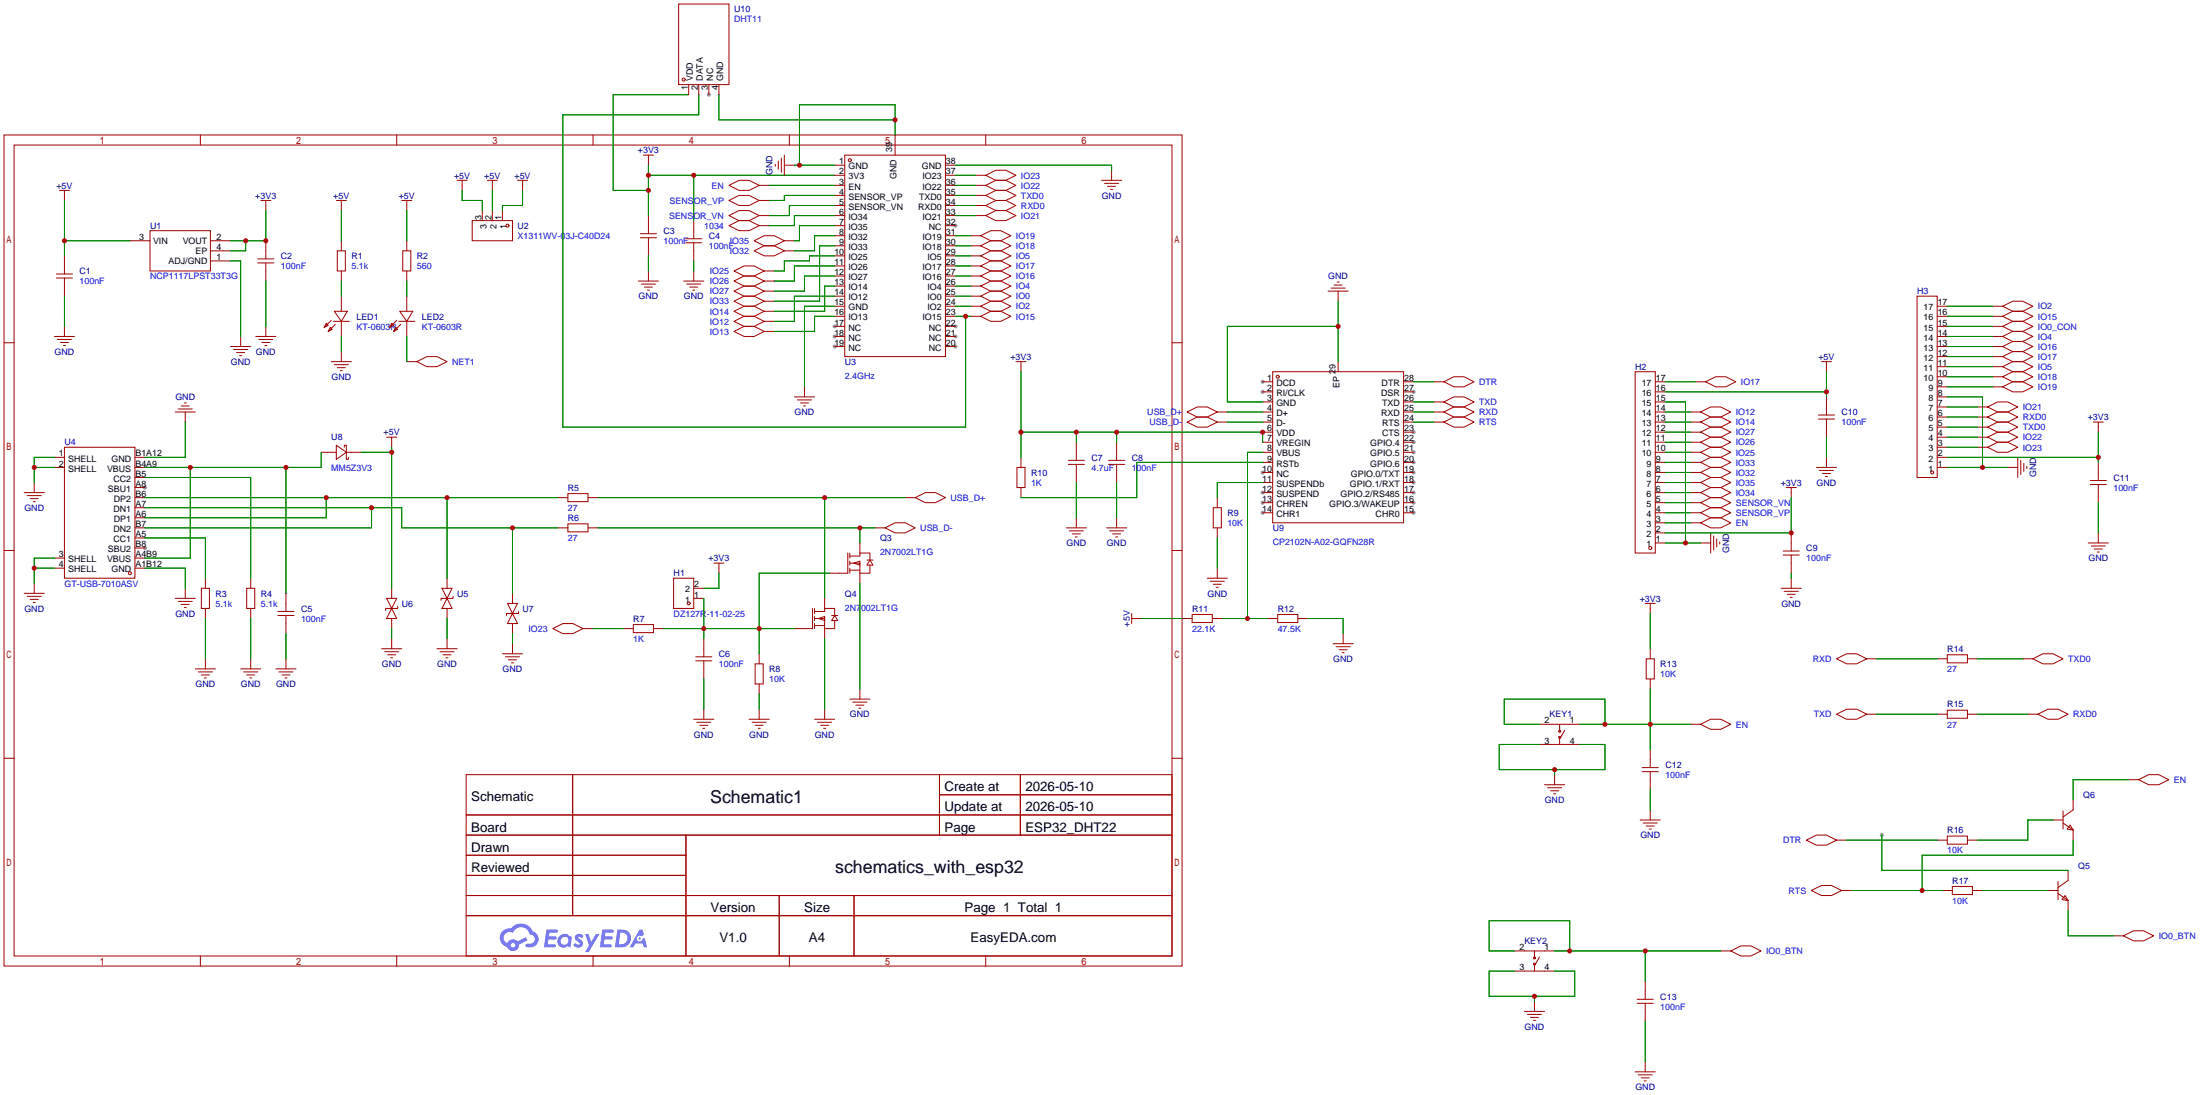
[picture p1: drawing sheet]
<svg xmlns="http://www.w3.org/2000/svg" width="555mm" height="276mm" viewBox="0 0 555 276" stroke-linecap="round" stroke-linejoin="round" font-family="sans-serif">
<g fill="#999">
<circle cx="241" cy="56.9" r=".51"/>
<circle cx="241" cy="82.3" r=".51"/>
<circle cx="241" cy="84.8" r=".51"/>
<circle cx="241" cy="87.4" r=".51"/>
<circle cx="210.6" cy="87.4" r=".51"/>
<circle cx="210.6" cy="84.8" r=".51"/>
<circle cx="210.6" cy="82.3" r=".51"/>
<circle cx="36.6" cy="122.9" r=".51"/>
<circle cx="36.6" cy="138.2" r=".51"/>
<circle cx="318.5" cy="96.3" r=".51"/>
<circle cx="318.5" cy="98.8" r=".51"/>
<circle cx="318.5" cy="119.1" r=".51"/>
<circle cx="318.5" cy="124.2" r=".51"/>
<circle cx="318.5" cy="126.7" r=".51"/>
<circle cx="318.5" cy="129.3" r=".51"/>
<circle cx="356.6" cy="129.3" r=".51"/>
<circle cx="356.6" cy="126.7" r=".51"/>
<circle cx="356.6" cy="124.2" r=".51"/>
<circle cx="356.6" cy="121.7" r=".51"/>
<circle cx="356.6" cy="119.1" r=".51"/>
<circle cx="356.6" cy="116.6" r=".51"/>
<circle cx="356.6" cy="114" r=".51"/>
<circle cx="356.6" cy="111.5" r=".51"/>
<circle cx="356.6" cy="109" r=".51"/>
<circle cx="356.6" cy="98.8" r=".51"/>
<circle cx="178.8" cy="23.9" r=".51"/>
<circle cx="474.7" cy="210.6" r=".51"/>
</g>
<g fill="none" stroke="#a10000" stroke-width=".25">
<path d="M1 34h297.2v209.6h-297.2zM3.6 36.6h292.1v204.4h-292.1zM50.5 34v2.6M100.1 34v2.6M149.6 34v2.6M199.1 34v2.6M248.7 34v2.6M1 86.4h2.6M295.7 86.4h2.5M1 138.8h2.6M295.7 138.8h2.5M1 191.2h2.6"/>
<path d="M117.6 195.3h178.1v45.7h-178.1zM144.5 195.3v35.6M237 195.3v15.3M257.4 195.3v15.3M295.7 191.2h2.5M117.6 205.5h178.1M117.6 210.6h178.1M117.6 215.6h55.4M173 210.6v30.4M237 200.4h58.7M117.6 225.8h178.1M117.6 220.7h55.4"/>
<path d="M117.6 230.9h178.1M196.6 225.8v15.2M215.4 225.8v15.2M50.5 241v2.6M100.1 241v2.6M149.6 241v2.6M199.1 241v2.6M248.7 241v2.6"/>
</g>
<g fill="#5487ff">
<path d="M145.3 235.7a1.3 1.3 0 0 1 1.9 .3l-.4 .6a.47 .47 0 0 0-.4-.4 .47 .47 0 0 0-.5 .3l.1 .1a1.28 1.28 0 0 1 .8 2 1.53 1.53 0 0 1-2.2-.3l.5-.6 .8 .5a.31 .31 0 0 0 .4-.3 .31 .31 0 0 0-.3-.3 1.12 1.12 0 0 1-.7-1.9z"/>
<path d="M147.6 235.5h.9l.6 2 1.2-2h.9l-2.7 4.6h-.9l1-1.7z"/>
<path d="M137.8 234.4h2.3a.46 .46 0 0 1 .5 .1 .46 .46 0 0 1 .1 .5l-.3 .2h-1.8l-.1 .9h1.6l.3 .2a.4 .4 0 0 1-.4 .6h-1.6l-.2 1.2h1.4a.46 .46 0 0 1 .5 .1 .46 .46 0 0 1 .1 .5l-.4 .2h-2.6z"/>
<path d="M151.9 234.4h2.3a.47 .47 0 0 1 .5 .1 .47 .47 0 0 1 .1 .5l-.3 .2h-1.8l-.1 .9h1.6l.3 .2a.4 .4 0 0 1-.3 .6h-1.7l-.2 1.2h1.4a.46 .46 0 0 1 .5 .1 .46 .46 0 0 1 .1 .5l-.4 .2h-2.6z"/>
<path d="M161.3 234.4h.8l.3 1.3-.6 .4a.75 .75 0 0 0-1.1 .3 .75 .75 0 0 0 .5 1 .75 .75 0 0 0 .9-.7l.5-.2 .6 2.3h-.8l-.3-.9h-1.8l-.5 .9h-1z"/>
<path d="M155.7 234.4l-.6 4.5h1.5a2.27 2.27 0 0 0 2.6-2.3 2.27 2.27 0 0 0-2.7-2.2zM156.5 235.2a1.5 1.5 0 0 1 1.8 1.5 1.5 1.5 0 0 1-1.9 1.4h-.3z"/>
<path d="M141.2 236a1.6 1.6 0 0 0-.3 2.3 1.6 1.6 0 0 0 2.3 .2l.7 .4 .3-2.5-.1-.3h-.5a1.58 1.58 0 0 0-2.4-.1zM141.8 236.5a.99 .99 0 0 1 1.6 .6 .99 .99 0 0 1-1.3 1.1 .98 .98 0 0 1-.3-1.7z"/>
<path d="M126.8 234.8a2.37 2.37 0 0 0 1.1 4 1.54 1.54 0 0 0 1.8 1 1.54 1.54 0 0 0 1.2-1.6l2.2-1.1-.5-.8-2 1.1a1.57 1.57 0 0 0-2.7 .4 1.5 1.5 0 0 1-.7-2.1 1.5 1.5 0 0 1 2.2-.5 2.27 2.27 0 0 1 2.3-1.4 2.27 2.27 0 0 1 2 1.8 1.16 1.16 0 0 1 1.2 1.1 1.16 1.16 0 0 1-1.1 1.2h-.7a.47 .47 0 0 0-.5 .4 .47 .47 0 0 0 .4 .6 2.14 2.14 0 0 0 2.7-1.4 2.14 2.14 0 0 0-1.3-2.7 3.2 3.2 0 0 0-5.5-.7l-1.1 .1zM128.8 238.3a.6 .6 0 0 1 1.2 0 .6 .6 0 0 1-1.2 0z"/>
<circle cx="161.4" cy="236.6" r=".28"/>
</g>
<g fill="none" stroke="#a10000" stroke-width=".25">
<path d="M171.2 1h12.7v20.3h-12.7zM162.3 39.1h2.5M163.6 39.1v2.6M173.7 21.3v2.6M176.3 21.3v2.6M178.8 21.3v2.6M181.4 21.3v2.6M197.1 39.9v3.5M197.9 39.1v5.1M213.1 39.1h25.4v50.8h-25.4zM225.8 34v5.1M15 48h2.5"/>
<path d="M16.3 48v2.5M37.8 58.2h15.3v10.1h-15.3zM65.8 50.5h2.5M67.1 50.5v2.6M84.8 50.5h2.6M86.1 50.5v2.6M101.3 50.5h2.6M102.6 50.5v2.6M115.3 45.5h2.6M116.6 45.5v2.5M119.1 55.6h10.2v5.1h-10.2zM121.7 53.1v2.5"/>
<path d="M122.9 45.5h2.6M124.2 45.5v2.5M124.2 53.1v2.5M126.7 53.1v2.5M130.6 45.5h2.5M131.8 45.5v2.5M161.5 58.9h4.1M161.5 59.9h4.1M163.6 54.4v4.5M163.6 59.9v4.6M175 55.6v4.6M183.9 46.7l2.5-1.2h2.6l2.5 1.2-2.5 1.3h-2.6z"/>
<path d="M183.9 50.5l2.5-1.2h2.6l2.5 1.2-2.5 1.3h-2.6zM183.9 54.4l2.5-1.3h2.6l2.5 1.3-2.5 1.2h-2.6zM183.9 56.9l2.5-1.3h2.6l2.5 1.3-2.5 1.3h-2.6zM191.5 50.5h2.6M191.5 46.7h2.6M191.5 54.4h2.6M191.5 56.9h2.6M195.6 41.4v.5M196.3 40.6v2.1M197.9 41.7h2.5M210.6 41.7h2.5M210.6 44.2h2.5"/>
<path d="M210.6 46.7h2.5M210.6 49.3h2.5M210.6 51.8h2.5M210.6 54.4h2.5M210.6 56.9h2.5M210.6 59.4h2.5M238.5 41.7h2.5M238.5 44.2h2.5M238.5 46.7h2.5M238.5 49.3h2.5M238.5 51.8h2.5M238.5 54.4h2.5"/>
<path d="M238.5 56.9h2.5M238.5 59.4h2.5M244.9 59.4h2.5M246.1 44.2h2.6M246.1 46.7h2.6M246.1 49.3h2.6M246.1 51.8h2.6M246.1 54.4h2.6M247.4 59.4l2.5-1.2h2.6l2.5 1.2-2.5 1.3h-2.6zM248.7 54.4l2.5-1.3h2.5l2.6 1.3-2.6 1.2h-2.5zM248.7 44.2l2.5-1.3h2.5l2.6 1.3-2.6 1.3h-2.5zM248.7 46.7l2.5-1.2h2.5l2.6 1.2-2.6 1.3h-2.5z"/>
<path d="M248.7 49.3l2.5-1.3h2.5l2.6 1.3-2.6 1.2h-2.5zM248.7 51.8l2.5-1.3h2.5l2.6 1.3-2.6 1.3h-2.5zM277.9 45.5h5.1M278.6 46.2h3.6M279.4 47h2M280.2 47.8h.5M280.4 42.9v2.6M14.2 69.1h4.1M14.2 70.1h4.1M16.3 64.5v4.6M16.3 70.1v4.6M32.8 60.7h5"/>
<path d="M53.1 65.8h5.1M53.1 60.7h5.1M53.1 63.2h5.1M65 65.3h4.1M65 66.3h4.1M67.1 60.7v4.6M67.1 66.3v4.6M84.3 78.5h3.3l-1.5 2.5zM85.1 63.2h2v5.1h-2zM86.1 60.7v2.5M86.1 68.3v2.6M86.1 74.7v3.8"/>
<path d="M100.8 78.5h3.3l-1.5 2.5zM101.6 63.2h2v5.1h-2zM102.6 60.7v2.5M102.6 68.3v2.6M102.6 74.7v3.8M161 70.9h5.1M161.8 71.6h3.6M162.6 72.4h2M163.3 73.2h.5M163.6 68.3v2.6M172.5 70.9h5M173 60.2h4"/>
<path d="M173 61.2h4M173.2 71.6h3.6M174 72.4h2M174.8 73.2h.5M175 61.2v4.6M175 68.3v2.6M185.2 73.4l2.5-1.3h2.5l2.6 1.3-2.6 1.3h-2.5zM185.2 70.9l2.5-1.3h2.5l2.6 1.3-2.6 1.2h-2.5zM185.2 75.9l2.5-1.2h2.5l2.6 1.2-2.6 1.3h-2.5zM185.2 78.5l2.5-1.3h2.5l2.6 1.3-2.6 1.3h-2.5zM185.2 68.3l2.5-1.2h2.5l2.6 1.2-2.6 1.3h-2.5zM190.2 60.7l2.6-1.3h2.5l2.6 1.3-2.6 1.3h-2.5z"/>
<path d="M190.2 63.2l2.6-1.2h2.5l2.6 1.2-2.6 1.3h-2.5zM192.8 70.9h2.5M192.8 73.4h2.5M192.8 75.9h2.5M192.8 78.5h2.5M192.8 68.3h2.5M197.9 60.7h2.5M197.9 63.2h2.5M210.6 62h2.5M210.6 64.5h2.5M210.6 67.1h2.5M210.6 69.6h2.5"/>
<path d="M210.6 72.1h2.5M210.6 74.7h2.5M210.6 77.2h2.5M210.6 79.8h2.5M238.5 62h2.5M238.5 64.5h2.5M238.5 67.1h2.5M238.5 69.6h2.5M238.5 72.1h2.5M238.5 74.7h2.5M238.5 77.2h2.5M238.5 79.8h2.5"/>
<path d="M244.9 62h2.5M244.9 64.5h2.5M244.9 67.1h2.5M244.9 69.6h2.5M244.9 72.1h2.5M244.9 74.7h2.5M244.9 77.2h2.5M244.9 79.8h2.5M247.4 79.8l2.5-1.3h2.6l2.5 1.3-2.5 1.2h-2.6zM247.4 64.5l2.5-1.3h2.6l2.5 1.3-2.5 1.3h-2.6zM247.4 72.1l2.5-1.2h2.6l2.5 1.2-2.5 1.3h-2.6zM247.4 77.2l2.5-1.3h2.6l2.5 1.3-2.5 1.3h-2.6z"/>
<path d="M247.4 69.6l2.5-1.3h2.6l2.5 1.3-2.5 1.3h-2.6zM247.4 67.1l2.5-1.3h2.6l2.5 1.3-2.5 1.2h-2.6zM247.4 62l2.5-1.3h2.6l2.5 1.3-2.5 1.2h-2.6zM247.4 74.7l2.5-1.3h2.6l2.5 1.3-2.5 1.2h-2.6zM335 73.4h5.1M335.8 72.6h3.5M336.5 71.9h2.1M337.3 71.1h.5M337.6 73.4v2.5M483.6 74.7h5.1v45.7h-5.1zM488.7 77.2h2.5M488.7 79.8h2.5"/>
<path d="M502.7 77.2h2.5M502.7 79.8h2.5M505.2 79.8l2.5-1.3h2.6l2.5 1.3-2.5 1.2h-2.6zM505.2 77.2l2.5-1.3h2.6l2.5 1.3-2.5 1.3h-2.6zM13.7 84.8h5.1M14.5 85.6h3.5M15.2 86.4h2.1M16 87.1h.5M16.3 82.3v2.5M58.2 87.4h5M58.9 88.1h3.6M59.7 88.9h2"/>
<path d="M60.5 89.7h.5M60.7 84.8v2.6M64.5 84.8h5.1M65.3 85.6h3.5M66 86.4h2.1M66.8 87.1h.5M67.1 82.3v2.5M82.3 81.5l.5 .5-1 .5zM83.3 82.5l.5 .6-1 .5zM83.6 91.2h5M83.6 80.8l-1.8 1.7M84.1 81h4"/>
<path d="M84.3 91.9h3.6M84.6 81.8l-1.8 1.8M85.1 92.7h2M85.9 93.5h.5M86.1 81v3.8M86.1 88.6v2.6M98.8 81.5l.5 .5-1 .5zM99.8 82.5l.5 .6-1 .5zM100.1 80.8l-1.8 1.7M100.6 81h4M101.1 81.8l-1.8 1.8M102.6 81v3.8"/>
<path d="M102.6 91.2h2.6M105.2 91.2l2.5-1.3h2.5l2.6 1.3-2.6 1.3h-2.5zM185.2 81l2.5-1.2h2.5l2.6 1.2-2.6 1.3h-2.5zM185.2 83.6l2.5-1.3h2.5l2.6 1.3-2.6 1.2h-2.5zM192.8 81h2.5M192.8 83.6h2.5M202.9 97.5v2.6M210.6 87.4h2.5M210.6 84.8h2.5M210.6 82.3h2.5M238.5 87.4h2.5M238.5 84.8h2.5"/>
<path d="M238.5 82.3h2.5M256.3 91.2h2.5M257.6 91.2v2.5M318.5 96.3h2.6M318.5 98.8h2.6M321.1 93.7h33v38.1h-33zM337.6 91.2v2.5M354.1 96.3h2.5M354.1 98.8h2.5M361.7 96.3h2.5M364.2 96.3l2.6-1.3h2.5l2.6 1.3-2.6 1.2h-2.5zM412.5 93.7h5.1v45.7h-5.1z"/>
<path d="M417.6 96.3h2.5M417.6 98.8h2.5M427.7 96.3h2.6M430.3 96.3l2.5-1.3h2.6l2.5 1.3-2.5 1.2h-2.6zM459.5 91.2h2.5M460.8 91.2v2.5M488.7 87.4h2.5M488.7 84.8h2.5M488.7 82.3h2.5M488.7 97.5h2.5M488.7 95h2.5M488.7 92.5h2.5"/>
<path d="M488.7 89.9h2.5M502.7 87.4h2.5M502.7 84.8h2.5M502.7 82.3h2.5M502.7 97.5h2.5M502.7 95h2.5M502.7 92.5h2.5M502.7 89.9h2.5M505.2 97.5l2.5-1.2h2.6l2.5 1.2-2.5 1.3h-2.6zM505.2 95l2.5-1.3h2.6l2.5 1.3-2.5 1.3h-2.6zM505.2 92.5l2.5-1.3h2.6l2.5 1.3-2.5 1.2h-2.6zM505.2 89.9l2.5-1.3h2.6l2.5 1.3-2.5 1.3h-2.6z"/>
<path d="M505.2 87.4l2.5-1.3h2.6l2.5 1.3-2.5 1.2h-2.6zM505.2 84.8l2.5-1.2h2.6l2.5 1.2-2.5 1.3h-2.6zM505.2 82.3l2.5-1.3h2.6l2.5 1.3-2.5 1.3h-2.6zM13.7 117.9h2.6M13.7 115.3h2.6M16.3 112.8h17.7v33h-17.7zM34 117.9h2.6M34 115.3h2.6M44.2 103.9h5.1M45 103.1h3.5M45.7 102.4h2.1M46.5 101.6h.5"/>
<path d="M46.7 103.9v2.5M81 114h3.8M84.8 112.3l2.6 1.7-2.6 1.8zM86.9 112.8v-.5h.5v3.5h.5v-.5M87.4 114h3.8M97.5 110.2h2.6M98.8 110.2v2.6M200.4 100.1h5.1M201.2 100.8h3.5M201.9 101.6h2.1M202.7 102.4h.5M256.5 117.9h2.1v5h-2.1z"/>
<path d="M257.6 115.3v2.6M269.5 116.1h4.1M269.5 117.1h4.1M271.5 111.5v4.6M271.5 117.1v4.6M279.7 116.1h4M279.7 117.1h4M281.7 111.5v4.6M281.7 117.1v4.6M299.5 106.4l2.5-1.2h2.5l2.6 1.2-2.6 1.3h-2.5zM299.5 103.9l2.5-1.3h2.5l2.6 1.3-2.6 1.3h-2.5zM307.1 103.9h2.5"/>
<path d="M307.1 106.4h2.5M318.5 103.9h2.6M318.5 114h2.6M318.5 101.3h2.6M318.5 106.4h2.6M318.5 109h2.6M318.5 111.5h2.6M318.5 116.6h2.6M318.5 119.1h2.6M354.1 103.9h2.5M354.1 114h2.5M354.1 101.3h2.5"/>
<path d="M354.1 106.4h2.5M354.1 109h2.5M354.1 111.5h2.5M354.1 116.6h2.5M354.1 119.1h2.5M361.7 103.9h2.5M361.7 101.3h2.5M361.7 106.4h2.5M364.2 106.4l2.6-1.2h2.5l2.6 1.2-2.6 1.3h-2.5zM364.2 101.3l2.6-1.2h2.5l2.6 1.2-2.6 1.3h-2.5zM364.2 103.9l2.6-1.3h2.5l2.6 1.3-2.6 1.3h-2.5zM417.6 103.9h2.5"/>
<path d="M417.6 114h2.5M417.6 101.3h2.5M417.6 106.4h2.5M417.6 109h2.5M417.6 111.5h2.5M417.6 116.6h2.5M417.6 119.1h2.5M426.5 103.9h2.5M426.5 114h2.5M426.5 106.4h2.5M426.5 109h2.5M426.5 111.5h2.5"/>
<path d="M426.5 116.6h2.5M426.5 119.1h2.5M429 119.1l2.5-1.2h2.6l2.5 1.2-2.5 1.3h-2.6zM429 116.6l2.5-1.3h2.6l2.5 1.3-2.5 1.3h-2.6zM429 114l2.5-1.2h2.6l2.5 1.2-2.5 1.3h-2.6zM429 111.5l2.5-1.3h2.6l2.5 1.3-2.5 1.3h-2.6zM429 109l2.5-1.3h2.6l2.5 1.3-2.5 1.2h-2.6zM429 106.4l2.5-1.2h2.6l2.5 1.2-2.5 1.3h-2.6zM429 103.9l2.5-1.3h2.6l2.5 1.3-2.5 1.3h-2.6zM458.2 117.9h5.1M458.7 104.6h4.1M458.7 105.7h4.1"/>
<path d="M459 118.6h3.5M459.7 119.4h2.1M460.8 100.1v4.5M460.8 105.7v4.5M460.8 115.3v2.6M488.7 100.1h2.5M488.7 117.9h2.5M488.7 115.3h2.5M488.7 110.2h2.5M488.7 112.8h2.5M488.7 107.7h2.5M488.7 105.2h2.5"/>
<path d="M488.7 102.6h2.5M498.9 110.2h2.5M498.9 112.8h2.5M498.9 107.7h2.5M498.9 105.2h2.5M498.9 102.6h2.5M501.4 112.8l2.5-1.3h2.6l2.5 1.3-2.5 1.2h-2.6zM501.4 110.2l2.5-1.2h2.6l2.5 1.2-2.5 1.3h-2.6zM501.4 107.7l2.5-1.3h2.6l2.5 1.3-2.5 1.3h-2.6zM501.4 105.2l2.5-1.3h2.6l2.5 1.3-2.5 1.2h-2.6zM501.4 102.6l2.5-1.3h2.6l2.5 1.3-2.5 1.3h-2.6zM506.5 117.9h2.5"/>
<path d="M509 115.3v5.1M509.8 116.1v3.5M510.5 116.8v2.1M511.3 117.6v.5M528.1 106.4h2.5M529.3 106.4v2.6M529.3 116.6v4.6M6.1 124.2h5.1M6.9 125h3.5M7.6 125.7h2.1M8.4 126.5h.5M8.6 121.7v2.5"/>
<path d="M34 120.4h2.6M34 122.9h2.6M34 125.5h2.6M34 128h2.6M34 130.6h2.6M34 133.1h2.6M34 135.6h2.6M34 138.2h2.6M140.7 125.5h2.6M140.7 133.1h2.6M143.3 124.5h5v2h-5zM143.3 132.1h5v2h-5z"/>
<path d="M148.3 125.5h2.6M148.3 133.1h2.6M213.9 139.4v5.1h-4.6M214.4 139.4v1.3M216.9 136.9v2.5M220.7 133.1h2.6M223.3 133.1l2.5-1.3h2.5l2.6 1.3-2.6 1.3h-2.5zM228.3 125.5h2.6M230.9 125.5l2.5-1.3h2.6l2.5 1.3-2.5 1.2h-2.6zM257.6 122.9v2.6M269 133.1h5.1M269.7 133.9h3.6"/>
<path d="M270.5 134.6h2M271.3 135.4h.5M271.5 130.6v2.5M279.1 133.1h5.1M279.9 133.9h3.6M280.7 134.6h2M281.4 135.4h.5M281.7 130.6v2.5M306.1 128h2v5.1h-2zM307.1 125.5v2.5M307.1 133.1v2.5M318.5 124.2h2.6"/>
<path d="M318.5 121.7h2.6M318.5 126.7h2.6M318.5 129.3h2.6M354.1 124.2h2.5M354.1 121.7h2.5M354.1 126.7h2.5M354.1 129.3h2.5M417.6 124.2h2.5M417.6 121.7h2.5M417.6 126.7h2.5M417.6 129.3h2.5M417.6 136.9h2.5"/>
<path d="M417.6 134.4h2.5M417.6 131.8h2.5M426.5 124.2h2.5M426.5 121.7h2.5M426.5 126.7h2.5M426.5 129.3h2.5M426.5 131.8h2.5M429 131.8l2.5-1.2h2.6l2.5 1.2-2.5 1.3h-2.6zM429 129.3l2.5-1.3h2.6l2.5 1.3-2.5 1.3h-2.6zM429 126.7l2.5-1.2h2.6l2.5 1.2-2.5 1.3h-2.6zM429 124.2l2.5-1.3h2.6l2.5 1.3-2.5 1.3h-2.6zM429 121.7l2.5-1.3h2.6l2.5 1.3-2.5 1.2h-2.6z"/>
<path d="M429 136.9h2.5M431.5 134.4v5M432.3 135.1v3.6M433.1 135.9v2M433.8 136.7v.5M449.8 138.9h4.1M449.8 140h4.1M450.6 122.9h2.5M451.9 122.9v2.6M451.9 134.4v4.5M451.9 140v4.5M460.5 120.1h.5"/>
<path d="M526.8 136.9h5.1M527.3 121.2h4.1M527.3 122.2h4.1M527.6 137.7h3.5M528.3 138.4h2.1M529.1 139.2h.5M529.3 122.2v4.5M529.3 134.4v2.5M6.1 149.6h5.1M6.9 150.4h3.5M7.6 151.1h2.1M8.4 151.9h.5"/>
<path d="M8.6 147.1v2.5M13.7 143.3h2.6M13.7 140.7h2.6M34 143.3h2.6M34 140.7h2.6M44.2 150.9h5.1M45 151.6h3.5M45.7 152.4h2.1M46.5 153.2h.5M46.7 148.3v2.6M50.8 148.3h2v5.1h-2zM51.8 145.8v2.5"/>
<path d="M51.8 153.4v2.6M62.2 148.3h2.1v5.1h-2.1zM63.2 145.8v2.5M63.2 153.4v2.6M70.1 154.2h4.1M70.1 155.2h4.1M72.1 149.6v4.6M72.1 155.2v4.6M97.5 150.9h2.6l-1.3 2.5zM98.8 153.4l1.3 2.6h-2.6zM98.8 148.3v2.6M98.8 156v2.5"/>
<path d="M100.3 152.9v.5h-3v.5M111.5 148.3h2.5l-1.2 2.6zM112.8 150.9l1.2 2.5h-2.5zM112.8 145.8v2.5M112.8 153.4v2.6M114.3 150.4v.5h-3v.5M128 152.1h2.6l-1.3 2.6zM129.3 154.7l1.3 2.5h-2.6zM129.3 149.6v2.5M129.3 157.2v2.6M130.8 154.2v.5h-3v.5M139.4 158.5l2.6-1.3h2.5l2.6 1.3-2.6 1.3h-2.5z"/>
<path d="M147.1 158.5h2.5M157.2 158.5h2.6M159.8 157.5h5v2h-5zM164.8 158.5h2.6M169.9 145.8h5.1v7.6h-5.1zM175 150.9h2.5M175 148.3h2.5M180.1 142h2.5M181.4 142v2.5M205 153.4v5.1h-4.6M205.5 154.2h2.5v-.8h2.6v1.8M205.5 156h2.5v2.5"/>
<path d="M205.5 157.7h2.5M205.5 153.4v1.3M205.5 155.4v1.1M205.5 157.2v1.3M206.5 156l1.5-.6v1.1zM208 150.9v2.5M208 158.5v2.5M209.8 155.2h1.5M210.6 155.2l.7 1.3h-1.5zM210.6 156.5v2h-2.6M214.4 140.2h2.5v-.8h2.6v1.8M214.4 142h2.5v2.5"/>
<path d="M214.4 143.8h2.5M214.4 141.5v1M214.4 143.3v1.2M215.4 142l1.5-.5v1zM216.9 144.5v2.6M218.7 141.2h1.5M219.5 141.2l.7 1.3h-1.5zM219.5 142.5v2h-2.6M285.5 156h2.5M285.5 154.7v2.5M298.2 156h2.5M300.7 154.9h5.1v2.1h-5.1z"/>
<path d="M304.5 145.8h5.1M305.3 146.6h3.6M305.8 156h2.6M306.1 147.3h2M306.8 148.1h.5M307.1 143.3v2.5M319.8 156h2.5M322.3 154.9h5.1v2.1h-5.1zM327.4 156h2.5M338.8 159.8v2.5M415 152.1h2.6M416.3 152.1v2.6"/>
<path d="M449.3 148.3h5.1M450.1 149.1h3.5M450.8 149.9h2.1M451.6 150.6h.5M451.9 145.8v2.5M49.3 168.7h5.1M50 169.4h3.6M50.8 170.2h2M51.6 170.9h.5M51.8 166.1v2.6M60.7 168.7h5.1M61.5 169.4h3.5"/>
<path d="M62.2 170.2h2.1M63 170.9h.5M63.2 166.1v2.6M69.6 168.7h5.1M70.4 169.4h3.5M71.1 170.2h2.1M71.9 170.9h.5M72.1 166.1v2.6M96.3 163.6h5M97 164.3h3.6M97.8 165.1h2M98.6 165.9h.5"/>
<path d="M98.8 161v2.6M110.2 163.6h5.1M111 164.3h3.6M111.8 165.1h2M112.5 165.9h.5M112.8 161v2.6M126.7 164.8h5.1M127.5 165.6h3.6M128.3 166.4h2M129 167.1h.5M129.3 162.3v2.5M175.5 165.6h4.1"/>
<path d="M175.5 166.6h4.1M177.5 161v4.6M177.5 166.6v4.6M177.5 178.8v2.6M190.5 167.4h2v5.1h-2zM191.5 164.8v2.6M191.5 172.5v2.5M191.5 178.8v2.6M208 178.8v2.6M214.4 176.3h5.1M215.1 177h3.6M215.9 177.8h2"/>
<path d="M216.7 178.6h.5M216.9 173.7v2.6M336.3 162.3h5.1M337.1 163.1h3.5M337.8 163.8h2.1M338.6 164.6h.5M415.3 166.1h2v5.1h-2zM416.3 163.6v2.5M416.3 171.2v2.5M463.3 166.1l2.5-1.3h2.6l2.5 1.3-2.5 1.3h-2.6zM470.9 166.1h2.6M488.7 166.1h2.5"/>
<path d="M491.2 165.1h5.1v2h-5.1zM491.2 179.1h5.1v2h-5.1zM496.3 166.1h2.6M510.3 166.1h2.5M512.8 166.1l2.6-1.3h2.5l2.5 1.3-2.5 1.3h-2.5zM175 181.4h5.1M175.8 182.1h3.5M176.5 182.9h2.1M177.3 183.6h.5M189 181.4h5.1M189.7 182.1h3.6M190.5 182.9h2"/>
<path d="M191.3 183.6h.5M205.5 181.4h5.1M206.2 182.1h3.6M207 182.9h2M207.8 183.6h.5M388.4 187.7h10.1M388.4 182.6h10.1M389.6 197.9h5.1M390.4 198.6h3.6M391.2 199.4h2M392.2 195.3v2.6M393.4 182.6v1.8"/>
<path d="M393.4 185.9v1.8M394.7 184.1l-1 1.8M414.3 193.5h4M414.3 194.6h4M416.3 189v4.5M416.3 194.6v4.5M426.5 182.6h2.5M429 182.6l2.5-1.2h2.6l2.5 1.2-2.5 1.3h-2.6zM463.3 180.1l2.5-1.3h2.6l2.5 1.3-2.5 1.3h-2.6zM470.9 180.1h2.6M488.7 180.1h2.5M496.3 180.1h2.6"/>
<path d="M511.6 180.1h2.5M514.1 180.1l2.5-1.3h2.6l2.5 1.3-2.5 1.3h-2.6zM537 196.6h2.5M539.5 196.6l2.5-1.3h2.6l2.5 1.3-2.5 1.3h-2.6zM391.9 200.2h.5M413.8 206.8h5M414.5 207.5h3.6M415.3 208.3h2M416.1 209h.5M416.3 204.2v2.6M455.7 211.8l2.5-1.2h2.6l2.5 1.2-2.5 1.3h-2.6zM463.3 211.8h2.5"/>
<path d="M488.7 211.8h2.5M491.2 210.8h5.1v2.1h-5.1zM496.3 211.8h2.6M517.9 206.8h2.5M520.4 207.5l2.6 1.8M520.4 204.5v4.5M521.7 219.5v2.5l-2.5 1.8M522.2 208l.8 1.3-1.5-.3zM523 201.7v2.5l-2.6 1.8M523 209.3v2.5M382 239.8h10.2M387.1 239.8v1.8"/>
<path d="M434.1 239.8h2.5M436.6 239.8l2.6-1.3h2.5l2.5 1.3-2.5 1.2h-2.5zM456.9 224.5l2.6-1.2h2.5l2.6 1.2-2.6 1.3h-2.5zM464.6 224.5h2.5M490 224.5h2.5M492.5 223.5h5.1v2.1h-5.1zM497.6 224.5h2.5M516.6 224.5h2.6M519.2 225.3l2.5 1.8M519.2 222.3v4.5M521 225.8l.7 1.3-1.5-.3zM521.7 227.1v2.5"/>
<path d="M533.1 236h2.6M535.7 236l2.5-1.3h2.6l2.5 1.3-2.5 1.2h-2.6zM382 244.9h10.2M384.6 255h5M385.3 255.8h3.6M386.1 256.5h2M386.8 257.3h.5M387.1 243.1v1.8M387.1 252.5v2.5M388.4 241.3l-1.1 1.8M413 252h4.1M413 253h4.1"/>
<path d="M415 247.4v4.6M415 253v4.6M412.5 270.3h5.1M413.3 271h3.5M414 271.8h2.1M414.8 272.5h.5M415 267.7v2.6"/>
<circle cx="172.5" cy="20.1" r=".38"/>
<circle cx="128" cy="56.9" r=".38"/>
<circle cx="214.4" cy="40.4" r=".38"/>
<circle cx="322.3" cy="95" r=".38"/>
<circle cx="487.4" cy="119.1" r=".38"/>
<circle cx="416.3" cy="138.2" r=".38"/>
<circle cx="32.8" cy="144.5" r=".38"/>
<circle cx="173.7" cy="152.1" r=".38"/>
<circle cx="393.4" cy="184.4" r=".25"/>
<circle cx="393.4" cy="185.9" r=".25"/>
<circle cx="387.1" cy="241.6" r=".25"/>
<circle cx="387.1" cy="243.1" r=".25"/>
</g>
<g fill="none" stroke="#008700" stroke-width=".25">
<path d="M173.7 23.9h-19v24.1h8.9M176.3 23.9v5.1h-34.3v78.7h101.6v-27.9M181.4 23.9v6.3h44.4M225.8 34v-7.6h-24.1v15.3M16.3 50.5v14M67.1 53.1v7.6h-8.9M86.1 53.1v7.6M102.6 53.1v7.6M116.6 48v2.5h5.1v2.6M124.2 48v5.1M131.8 48v3.8h-5.1v1.3M163.6 41.7v12.7"/>
<path d="M163.6 44.2h47M175 44.2v11.4M194.1 46.7h16.5M200.4 41.7h10.2M210.6 56.9h-8.9v3.8h-1.3M210.6 59.4h-5.1v3.8h-5.1M210.6 49.3h-12.7v1.2h-3.8M210.6 51.8h-11.5v2.6h-5M210.6 54.4h-10.2v2.5h-6.3M241 51.8h5.1M241 44.2h5.1M241 46.7h5.1"/>
<path d="M241 49.3h5.1M241 54.4h5.1M241 59.4h3.9M241 41.7h39.4v1.2M16.3 74.7v7.6M16.3 60.7h16.5M58.2 65.8h2.5v19M62 60.7v2.5h-3.8M67.1 70.9v11.4M86.1 70.9v3.8M102.6 70.9v3.8M163.6 64.5v3.8"/>
<path d="M175 65.8v2.5M210.6 64.5h-6.4v1.3h-6.3v2.5h-2.6M210.6 67.1h-10.2v3.8h-5.1M210.6 74.7h-10.2v6.3h-5.1M210.6 69.6h-7.7v3.8h-7.6M210.6 77.2h-7.7v20.3M210.6 72.1h-2.6v6.4h-12.7M210.6 62h-3.8v13.9h-11.5M210.6 79.8h-5.1v3.8h-10.2M241 69.6h3.9M241 67.1h3.9M241 64.5h3.9"/>
<path d="M241 74.7h3.9M241 77.2h3.9M241 72.1h3.9M241 62h3.9M241 79.8h3.9M337.6 75.9v15.3M491.2 77.2h11.5M491.2 79.8h11.5M86.1 84.8v3.8M102.6 84.8v6.4M257.6 93.7v21.6M337.6 82.3h-28v19h8.9"/>
<path d="M356.6 96.3h5.1M420.1 96.3h7.6M420.1 98.8h40.7M460.8 93.7v6.4M491.2 82.3h11.5M491.2 97.5h11.5M491.2 95h11.5M491.2 92.5h11.5M491.2 89.9h11.5M491.2 87.4h11.5M491.2 84.8h11.5M8.6 117.9h5.1"/>
<path d="M13.7 115.3h-5.1v6.4M46.7 106.4v8.9h-10.1M48 117.9v22.8h-11.4M72.1 117.9v31.7M81 114v3.9h-44.4M91.2 114h7.6M98.8 112.8v35.5M257.6 109h60.9v2.5M271.5 109v2.5M281.7 109v2.5M309.6 106.4h8.9M309.6 103.9h8.9"/>
<path d="M318.5 114h-3.8v42M318.5 116.6h-31.7v8.9h-29.2M356.6 106.4h5.1M356.6 103.9h5.1M356.6 101.3h5.1M420.1 114h6.4M420.1 106.4h6.4M420.1 103.9h6.4M420.1 101.3h5.1v35.6M420.1 116.6h6.4M420.1 109h6.4M420.1 119.1h6.4"/>
<path d="M420.1 111.5h6.4M460.8 110.2v5.1M491.2 107.7h7.7M491.2 115.3h38.1M491.2 117.9h15.3M491.2 100.1h8.9v17.8M491.2 112.8h7.7M491.2 110.2h7.7M491.2 105.2h7.7M491.2 102.6h7.7M529.3 109v7.6M36.6 135.6h15.2v10.2"/>
<path d="M36.6 120.4h26.6v25.4M36.6 125.5h104.1M36.6 128h64.7v5.1h39.4M82.3 125.5v5.1h-45.7M93.7 128v5.1h-57.1M112.8 125.5v20.3M129.3 133.1v16.5M150.9 125.5h77.4M150.9 133.1h69.8M208 125.5v25.4M216.9 133.1v3.8M271.5 121.7v8.9"/>
<path d="M281.7 121.7v8.9M307.1 135.6v7.7M318.5 121.7h-11.4v3.8M420.1 121.7h6.4M420.1 136.9h8.9M420.1 131.8h6.4M420.1 129.3h6.4M420.1 126.7h6.4M420.1 124.2h6.4M451.9 125.5v8.9h-31.8M529.3 126.7v7.7M8.6 143.3h5.1"/>
<path d="M13.7 140.7h-5.1v6.4M36.6 143.3h10.1v5M51.8 156v10.1M63.2 156v10.1M72.1 159.8v6.3M98.8 158.5v2.5M112.8 156v5M129.3 159.8v2.5M149.6 158.5h7.6M167.4 158.5h33M177.5 150.9v10.1M181.4 144.5v3.8h-3.9"/>
<path d="M209.3 144.5h-17.8v20.3M216.9 147.1v26.6M288 156h10.2M308.4 156h11.4M329.9 156h8.9v3.8M416.3 154.7v8.9M451.9 144.5v1.3M177.5 171.2v7.6M191.5 175v3.8M208 161v17.8M416.3 173.7v15.3M473.5 166.1h15.2"/>
<path d="M498.9 166.1h11.4M388.4 187.7h-10.2v6.4h26.7v-6.4h-6.4M388.4 182.6h-8.9v-6.3h25.4v6.3M392.2 194.1v1.2M398.5 182.6h28M416.3 199.1v5.1M473.5 180.1h15.2M498.9 180.1h12.7M537 196.6h-14v5.1M465.8 211.8h22.9M474.7 210.6v8.9h47M517.9 206.8h-6.3v5h-12.7"/>
<path d="M523 211.8v3.8h-38.1v8.9M382 239.8h-6.3v-7.6h20.3v7.6M392.2 239.8h41.9M415 239.8v7.6M467.1 224.5h22.9M500.1 224.5h16.5M521.7 229.6v6.4h11.4M382 244.9h-6.3v6.3h21.6v-6.3h-5.1M387.1 251.2v1.3M415 257.6v10.1"/>
</g>
<g fill="#c00">
<circle cx="16.3" cy="60.7" r=".63"/>
<circle cx="62" cy="60.7" r=".63"/>
<circle cx="67.1" cy="60.7" r=".63"/>
<circle cx="163.6" cy="48" r=".63"/>
<circle cx="163.6" cy="44.2" r=".63"/>
<circle cx="175" cy="44.2" r=".63"/>
<circle cx="243.6" cy="79.8" r=".63"/>
<circle cx="201.7" cy="41.7" r=".63"/>
<circle cx="225.8" cy="30.2" r=".63"/>
<circle cx="8.6" cy="117.9" r=".63"/>
<circle cx="8.6" cy="143.3" r=".63"/>
<circle cx="98.8" cy="114" r=".63"/>
<circle cx="72.1" cy="117.9" r=".63"/>
<circle cx="48" cy="117.9" r=".63"/>
<circle cx="82.3" cy="125.5" r=".63"/>
<circle cx="112.8" cy="125.5" r=".63"/>
<circle cx="93.7" cy="128" r=".63"/>
<circle cx="129.3" cy="133.1" r=".63"/>
<circle cx="208" cy="125.5" r=".63"/>
<circle cx="216.9" cy="133.1" r=".63"/>
<circle cx="177.5" cy="158.5" r=".63"/>
<circle cx="191.5" cy="158.5" r=".63"/>
<circle cx="257.6" cy="109" r=".63"/>
<circle cx="271.5" cy="109" r=".63"/>
<circle cx="281.7" cy="109" r=".63"/>
<circle cx="318.5" cy="109" r=".63"/>
<circle cx="337.6" cy="82.3" r=".63"/>
<circle cx="314.7" cy="156" r=".63"/>
<circle cx="425.2" cy="136.9" r=".63"/>
<circle cx="451.9" cy="134.4" r=".63"/>
<circle cx="460.8" cy="98.8" r=".63"/>
<circle cx="500.1" cy="117.9" r=".63"/>
<circle cx="529.3" cy="115.3" r=".63"/>
<circle cx="392.2" cy="194.1" r=".63"/>
<circle cx="404.9" cy="182.6" r=".63"/>
<circle cx="416.3" cy="182.6" r=".63"/>
<circle cx="387.1" cy="251.2" r=".63"/>
<circle cx="396" cy="239.8" r=".63"/>
<circle cx="415" cy="239.8" r=".63"/>
<circle cx="484.9" cy="224.5" r=".63"/>
</g>
<g font-size="4.5">
<text x="179.2" y="202.4">Schematic1</text>
<text x="210.7" y="220.2">schematics_with_esp32</text>
</g>
<g font-size="3.4">
<text x="118.9" y="202">Schematic</text>
<text x="238.3" y="199.5">Create at</text>
<text x="258.7" y="199.5">2026-05-10</text>
<text x="118.9" y="209.7">Board</text>
<text x="238.3" y="204.6">Update at</text>
<text x="238.3" y="209.7">Page</text>
<text x="258.7" y="204.6">2026-05-10</text>
<text x="258.7" y="209.7">ESP32_DHT22</text>
<text x="118.9" y="214.7">Drawn</text>
<text x="118.9" y="219.8">Reviewed</text>
<text x="179.2" y="230">Version</text>
<text x="202.9" y="230">Size</text>
<text x="243.3" y="230">Page 1 Total 1</text>
<text x="181.5" y="237.6">V1.0</text>
<text x="204.1" y="237.6">A4</text>
<text x="244.8" y="237.6">EasyEDA.com</text>
</g>
<g font-size="2.2" fill="#000080">
<text x="185.2" y="3.1">U10</text>
<text x="160.9" y="38.7">+3V3</text>
<text x="14.2" y="47.6">+5V</text>
<text x="114.6" y="45">+5V</text>
<text x="122.2" y="45">+5V</text>
<text x="129.8" y="45">+5V</text>
<text x="194.9" y="44.1" transform="rotate(-90 194.9 44.1)">GND</text>
<text x="64.4" y="50.1">+3V3</text>
<text x="84.1" y="50.1">+5V</text>
<text x="100.6" y="50.1">+5V</text>
<text x="277.9" y="50.1">GND</text>
<text x="37.8" y="57.7">U1</text>
<text x="130.6" y="57.7">U2</text>
<text x="167.4" y="59">C3</text>
<text x="70.9" y="65.3">C2</text>
<text x="88.6" y="65.3">R1</text>
<text x="105.2" y="65.3">R2</text>
<text x="178.8" y="60.3">C4</text>
<text x="20.1" y="69.1">C1</text>
<text x="335.1" y="70.4">GND</text>
<text x="161.1" y="75.5">GND</text>
<text x="172.5" y="75.5">GND</text>
<text x="483.6" y="74.2">H3</text>
<text x="89.9" y="80.6">LED1</text>
<text x="106.4" y="80.6">LED2</text>
<text x="13.8" y="89.5">GND</text>
<text x="64.6" y="89.5">GND</text>
<text x="58.2" y="92">GND</text>
<text x="83.6" y="95.8">GND</text>
<text x="213.1" y="92">U3</text>
<text x="254.9" y="90.7">+3V3</text>
<text x="412.5" y="93.3">H2</text>
<text x="458.7" y="90.7">+5V</text>
<text x="44.2" y="100.9">GND</text>
<text x="200.5" y="104.7">GND</text>
<text x="464.6" y="104.7">C10</text>
<text x="526.7" y="106">+3V3</text>
<text x="16.3" y="112.3">U4</text>
<text x="83.6" y="111.1">U8</text>
<text x="96.8" y="109.8">+5V</text>
<text x="260.1" y="119.9">R10</text>
<text x="275.3" y="116.1">C7</text>
<text x="285.5" y="116.1">C8</text>
<text x="143.3" y="123.8">R5</text>
<text x="449.2" y="122.5">+3V3</text>
<text x="458.3" y="122.5">GND</text>
<text x="513.6" y="120.3" transform="rotate(-90 513.6 120.3)">GND</text>
<text x="533.1" y="121.2">C11</text>
<text x="6.1" y="128.8">GND</text>
<text x="143.3" y="131.4">R6</text>
<text x="309.6" y="130.1">R9</text>
<text x="222" y="136.5">Q3</text>
<text x="269" y="137.7">GND</text>
<text x="279.2" y="137.7">GND</text>
<text x="321.1" y="133.9">U9</text>
<text x="178.7" y="141.5">+3V3</text>
<text x="436.2" y="139.4" transform="rotate(-90 436.2 139.4)">GND</text>
<text x="455.7" y="139">C9</text>
<text x="526.8" y="141.5">GND</text>
<text x="169.9" y="145.3">H1</text>
<text x="6.1" y="154.2">GND</text>
<text x="44.2" y="155.5">GND</text>
<text x="54.4" y="150.4">R3</text>
<text x="65.8" y="150.4">R4</text>
<text x="75.9" y="154.2">C5</text>
<text x="101.3" y="153">U6</text>
<text x="115.3" y="150.4">U5</text>
<text x="131.8" y="154.2">U7</text>
<text x="213.1" y="150.4">Q4</text>
<text x="300.7" y="154.2">R11</text>
<text x="304.6" y="150.4">GND</text>
<text x="322.3" y="154.2">R12</text>
<text x="413.7" y="151.7">+3V3</text>
<text x="449.4" y="153">GND</text>
<text x="159.8" y="156.8">R7</text>
<text x="285" y="158" transform="rotate(-90 285 158)">+5V</text>
<text x="181.4" y="165.7">C6</text>
<text x="336.3" y="166.9">GND</text>
<text x="491.2" y="164.4">R14</text>
<text x="49.3" y="173.3">GND</text>
<text x="60.8" y="173.3">GND</text>
<text x="69.6" y="173.3">GND</text>
<text x="96.3" y="168.2">GND</text>
<text x="110.3" y="168.2">GND</text>
<text x="126.8" y="169.5">GND</text>
<text x="194.1" y="169.5">R8</text>
<text x="418.8" y="168.2">R13</text>
<text x="491.2" y="178.4">R15</text>
<text x="175.1" y="186">GND</text>
<text x="189" y="186">GND</text>
<text x="205.5" y="186">GND</text>
<text x="214.4" y="180.9">GND</text>
<text x="390.9" y="180.9">KEY1</text>
<text x="420.1" y="193.6">C12</text>
<text x="389.7" y="202.5">GND</text>
<text x="525.5" y="201.2">Q6</text>
<text x="413.8" y="211.4">GND</text>
<text x="491.2" y="210.1">R16</text>
<text x="524.3" y="219">Q5</text>
<text x="492.5" y="222.8">R17</text>
<text x="384.6" y="238.1">KEY2</text>
<text x="418.8" y="252">C13</text>
<text x="384.6" y="259.6">GND</text>
<text x="412.5" y="274.9">GND</text>
</g>
<g font-size="2.2" fill="#00f">
<text x="185.2" y="5.6">DHT11</text>
<text x="179.5" y="47.6">EN</text>
<text x="257.6" y="45">IO23</text>
<text x="257.6" y="47.6">IO22</text>
<text x="168.9" y="51.4">SENSOR_VP</text>
<text x="257.6" y="50.1">TXD0</text>
<text x="257.6" y="52.6">RXD0</text>
<text x="168.8" y="55.2">SENSOR_VN</text>
<text x="177.6" y="57.7">1034</text>
<text x="257.6" y="55.2">IO21</text>
<text x="130.6" y="60.3">X1311WV-03J-C40D24</text>
<text x="167.4" y="61.5">100nF</text>
<text x="178.8" y="62.8">100nF</text>
<text x="184.1" y="61.5">IO35</text>
<text x="184.1" y="64.1">IO32</text>
<text x="256.3" y="65.3">IO5</text>
<text x="256.3" y="60.3">IO19</text>
<text x="256.3" y="62.8">IO18</text>
<text x="20.1" y="71.7">100nF</text>
<text x="37.8" y="70.4">NCP1117LPST33T3G</text>
<text x="70.9" y="67.9">100nF</text>
<text x="88.6" y="67.9">5.1k</text>
<text x="105.2" y="67.9">560</text>
<text x="179" y="71.7">IO26</text>
<text x="179" y="69.1">IO25</text>
<text x="256.3" y="70.4">IO16</text>
<text x="256.3" y="67.9">IO17</text>
<text x="179" y="74.2">IO27</text>
<text x="179" y="76.8">IO33</text>
<text x="256.3" y="73">IO4</text>
<text x="256.3" y="75.5">IO0</text>
<text x="89.9" y="83.1">KT-0603R</text>
<text x="106.4" y="83.1">KT-0603R</text>
<text x="179" y="81.8">IO12</text>
<text x="179" y="79.3">IO14</text>
<text x="256.3" y="80.6">IO15</text>
<text x="256.3" y="78">IO2</text>
<text x="514.1" y="83.1">IO0_CON</text>
<text x="514.1" y="80.6">IO15</text>
<text x="514.1" y="78">IO2</text>
<text x="179" y="84.4">IO13</text>
<text x="514.1" y="88.2">IO16</text>
<text x="514.1" y="85.7">IO4</text>
<text x="114" y="92">NET1</text>
<text x="213.1" y="95.6">2.4GHz</text>
<text x="514.1" y="95.8">IO18</text>
<text x="514.1" y="93.3">IO5</text>
<text x="514.1" y="90.7">IO17</text>
<text x="373.1" y="97.1">DTR</text>
<text x="439.2" y="97.1">IO17</text>
<text x="514.1" y="98.4">IO19</text>
<text x="289.4" y="104.7">USB_D+</text>
<text x="290" y="107.2">USB_D-</text>
<text x="373.1" y="107.2">RTS</text>
<text x="373.1" y="102.2">TXD</text>
<text x="373.1" y="104.7">RXD</text>
<text x="437.9" y="107.2">IO14</text>
<text x="437.9" y="104.7">IO12</text>
<text x="464.6" y="107.2">100nF</text>
<text x="510.3" y="106">RXD0</text>
<text x="510.3" y="103.4">IO21</text>
<text x="437.9" y="112.3">IO26</text>
<text x="437.9" y="109.8">IO27</text>
<text x="510.3" y="113.6">IO23</text>
<text x="510.3" y="111.1">IO22</text>
<text x="510.3" y="108.5">TXD0</text>
<text x="83.6" y="118.7">MM5Z3V3</text>
<text x="275.3" y="118.7">4.7uF</text>
<text x="285.5" y="118.7">100nF</text>
<text x="437.9" y="119.9">IO32</text>
<text x="437.9" y="117.4">IO33</text>
<text x="437.9" y="114.9">IO25</text>
<text x="260.1" y="122.5">1K</text>
<text x="437.9" y="125">IO34</text>
<text x="437.9" y="122.5">IO35</text>
<text x="533.1" y="123.8">100nF</text>
<text x="143.3" y="128.8">27</text>
<text x="239.8" y="126.3">USB_D+</text>
<text x="437.9" y="130.1">SENSOR_VP</text>
<text x="437.9" y="127.6">SENSOR_VN</text>
<text x="143.3" y="136.5">27</text>
<text x="232.2" y="133.9">USB_D-</text>
<text x="309.6" y="132.6">10K</text>
<text x="321.1" y="137.5">CP2102N-A02-GQFN28R</text>
<text x="437.9" y="132.6">EN</text>
<text x="222" y="140">2N7002LT1G</text>
<text x="455.7" y="141.5">100nF</text>
<text x="16.3" y="147.9">GT-USB-7010ASV</text>
<text x="54.4" y="153">5.1k</text>
<text x="65.8" y="153">5.1k</text>
<text x="169.9" y="155.5">DZ127R-11-02-25</text>
<text x="213.1" y="154">2N7002LT1G</text>
<text x="75.9" y="156.8">100nF</text>
<text x="133.3" y="159.3">IO23</text>
<text x="159.8" y="161.9">1K</text>
<text x="300.7" y="159.3">22.1K</text>
<text x="322.3" y="159.3">47.5K</text>
<text x="457.3" y="166.9">RXD</text>
<text x="521.7" y="166.9">TXD0</text>
<text x="181.4" y="168.2">100nF</text>
<text x="194.1" y="172">10K</text>
<text x="418.8" y="170.7">10K</text>
<text x="491.2" y="169.5">27</text>
<text x="437.9" y="183.4">EN</text>
<text x="457.5" y="180.9">TXD</text>
<text x="491.2" y="183.4">27</text>
<text x="523" y="180.9">RXD0</text>
<text x="420.1" y="196.1">100nF</text>
<text x="548.4" y="197.4">EN</text>
<text x="449.8" y="212.7">DTR</text>
<text x="491.2" y="215.2">10K</text>
<text x="451.2" y="225.4">RTS</text>
<text x="492.5" y="227.9">10K</text>
<text x="544.6" y="236.8">IO0_BTN</text>
<text x="445.5" y="240.6">IO0_BTN</text>
<text x="418.8" y="254.6">100nF</text>
</g>
<g font-size="2.2">
<text x="173.5" y="22.7" transform="rotate(-90 173.5 22.7)">1</text>
<text x="174.8" y="20.4" transform="rotate(-90 174.8 20.4)">VDD</text>
<text x="176.1" y="22.7" transform="rotate(-90 176.1 22.7)">2</text>
<text x="177.3" y="20.4" transform="rotate(-90 177.3 20.4)">DATA</text>
<text x="178.6" y="22.7" transform="rotate(-90 178.6 22.7)">3</text>
<text x="179.9" y="20.4" transform="rotate(-90 179.9 20.4)">NC</text>
<text x="181.1" y="22.7" transform="rotate(-90 181.1 22.7)">4</text>
<text x="182.4" y="20.4" transform="rotate(-90 182.4 20.4)">GND</text>
<text x="211.7" y="41.4">1</text>
<text x="225.1" y="38.3" transform="rotate(-90 225.1 38.3)">39</text>
<text x="238.6" y="41.4">38</text>
<text x="211.7" y="46.5">3</text>
<text x="211.7" y="44">2</text>
<text x="214" y="47.8">EN</text>
<text x="214" y="45.3">3V3</text>
<text x="214" y="42.7">GND</text>
<text x="226.1" y="45.1" transform="rotate(-90 226.1 45.1)">GND</text>
<text x="232.6" y="42.7">GND</text>
<text x="232.7" y="45.3">IO23</text>
<text x="232.7" y="47.8">IO22</text>
<text x="238.6" y="44">37</text>
<text x="238.6" y="46.5">36</text>
<text x="211.7" y="51.6">5</text>
<text x="211.7" y="49.1">4</text>
<text x="214" y="52.9">SENSOR_VN</text>
<text x="214" y="50.3">SENSOR_VP</text>
<text x="231.6" y="52.9">RXD0</text>
<text x="231.8" y="50.3">TXD0</text>
<text x="238.6" y="49.1">35</text>
<text x="238.6" y="51.6">34</text>
<text x="121.5" y="55.5" transform="rotate(-90 121.5 55.5)">3</text>
<text x="122.7" y="57.8" transform="rotate(-90 122.7 57.8)">3</text>
<text x="124" y="55.5" transform="rotate(-90 124 55.5)">2</text>
<text x="125.3" y="57.8" transform="rotate(-90 125.3 57.8)">2</text>
<text x="126.5" y="55.5" transform="rotate(-90 126.5 55.5)">1</text>
<text x="127.8" y="57.8" transform="rotate(-90 127.8 57.8)">1</text>
<text x="211.7" y="59.2">8</text>
<text x="211.7" y="56.7">7</text>
<text x="211.7" y="54.1">6</text>
<text x="214" y="58">IO35</text>
<text x="214" y="55.4">IO34</text>
<text x="232.7" y="55.4">IO21</text>
<text x="234.3" y="58">NC</text>
<text x="238.6" y="54.1">33</text>
<text x="238.6" y="56.7">32</text>
<text x="238.6" y="59.2">31</text>
<text x="35.1" y="60.5">3</text>
<text x="38.6" y="61.5">VIN</text>
<text x="46.1" y="61.5">VOUT</text>
<text x="49.3" y="64">EP</text>
<text x="54.6" y="65.6">1</text>
<text x="54.6" y="60.5">2</text>
<text x="54.6" y="63">4</text>
<text x="210.5" y="64.3">10</text>
<text x="211.7" y="61.8">9</text>
<text x="214" y="65.6">IO25</text>
<text x="214" y="63">IO33</text>
<text x="214" y="60.5">IO32</text>
<text x="232.7" y="60.5">IO19</text>
<text x="232.7" y="63">IO18</text>
<text x="234" y="65.6">IO5</text>
<text x="238.6" y="61.8">30</text>
<text x="238.6" y="64.3">29</text>
<text x="42.5" y="66.6">ADJ/GND</text>
<text x="210.5" y="71.9">13</text>
<text x="210.5" y="69.4">12</text>
<text x="210.5" y="66.8">11</text>
<text x="214" y="70.7">IO27</text>
<text x="214" y="68.1">IO26</text>
<text x="232.7" y="68.1">IO17</text>
<text x="232.7" y="70.7">IO16</text>
<text x="238.6" y="66.8">28</text>
<text x="238.6" y="69.4">27</text>
<text x="238.6" y="71.9">26</text>
<text x="210.5" y="77">15</text>
<text x="210.5" y="74.5">14</text>
<text x="214" y="75.7">IO12</text>
<text x="214" y="73.2">IO14</text>
<text x="234" y="73.2">IO4</text>
<text x="234" y="75.7">IO0</text>
<text x="238.6" y="74.5">25</text>
<text x="238.6" y="77">24</text>
<text x="488.8" y="77">17</text>
<text x="210.5" y="82.1">17</text>
<text x="210.5" y="79.5">16</text>
<text x="214" y="83.4">NC</text>
<text x="214" y="80.8">IO13</text>
<text x="214" y="78.3">GND</text>
<text x="232.7" y="80.8">IO15</text>
<text x="234" y="78.3">IO2</text>
<text x="234.3" y="83.4">NC</text>
<text x="238.6" y="79.5">23</text>
<text x="238.6" y="82.1">22</text>
<text x="485.3" y="83.4">15</text>
<text x="485.3" y="80.8">16</text>
<text x="485.3" y="78.3">17</text>
<text x="488.8" y="82.1">15</text>
<text x="488.8" y="79.5">16</text>
<text x="210.5" y="87.2">19</text>
<text x="210.5" y="84.6">18</text>
<text x="214" y="88.4">NC</text>
<text x="214" y="85.9">NC</text>
<text x="234.3" y="85.9">NC</text>
<text x="234.3" y="88.4">NC</text>
<text x="238.6" y="84.6">21</text>
<text x="238.6" y="87.2">20</text>
<text x="485.3" y="88.4">13</text>
<text x="485.3" y="85.9">14</text>
<text x="488.8" y="89.7">12</text>
<text x="488.8" y="87.2">13</text>
<text x="488.8" y="84.6">14</text>
<text x="336.9" y="94.2" transform="rotate(-90 336.9 94.2)">29</text>
<text x="485.3" y="93.5">11</text>
<text x="485.3" y="91">12</text>
<text x="488.8" y="94.8">10</text>
<text x="488.8" y="92.2">11</text>
<text x="319.7" y="96.1">1</text>
<text x="319.7" y="98.6">2</text>
<text x="319.7" y="101.1">3</text>
<text x="322" y="97.3">DCD</text>
<text x="322" y="99.9">RI/CLK</text>
<text x="337.9" y="97.7" transform="rotate(-90 337.9 97.7)">EP</text>
<text x="348.4" y="99.9">DSR</text>
<text x="348.5" y="97.3">DTR</text>
<text x="354.2" y="101.1">26</text>
<text x="354.2" y="98.6">27</text>
<text x="354.2" y="96.1">28</text>
<text x="414.1" y="99.9">16</text>
<text x="414.1" y="97.3">17</text>
<text x="417.7" y="101.1">15</text>
<text x="417.7" y="98.6">16</text>
<text x="417.7" y="96.1">17</text>
<text x="485.3" y="96.1">10</text>
<text x="486.5" y="101.1">8</text>
<text x="486.5" y="98.6">9</text>
<text x="488.8" y="99.9">8</text>
<text x="488.8" y="97.3">9</text>
<text x="319.7" y="103.7">4</text>
<text x="319.7" y="106.2">5</text>
<text x="322" y="102.4">GND</text>
<text x="322" y="104.9">D+</text>
<text x="322" y="107.5">D-</text>
<text x="348.4" y="104.9">RXD</text>
<text x="348.7" y="107.5">RTS</text>
<text x="348.7" y="102.4">TXD</text>
<text x="354.2" y="106.2">24</text>
<text x="354.2" y="103.7">25</text>
<text x="414.1" y="107.5">13</text>
<text x="414.1" y="104.9">14</text>
<text x="414.1" y="102.4">15</text>
<text x="417.7" y="106.2">13</text>
<text x="417.7" y="103.7">14</text>
<text x="486.5" y="106.2">6</text>
<text x="486.5" y="103.7">7</text>
<text x="488.8" y="107.5">5</text>
<text x="488.8" y="104.9">6</text>
<text x="488.8" y="102.4">7</text>
<text x="319.7" y="108.8">6</text>
<text x="319.7" y="111.3">7</text>
<text x="319.7" y="113.8">8</text>
<text x="322" y="110">VDD</text>
<text x="322" y="112.6">VREGIN</text>
<text x="345.7" y="112.6">GPIO.4</text>
<text x="348.7" y="110">CTS</text>
<text x="354.2" y="113.8">21</text>
<text x="354.2" y="111.3">22</text>
<text x="354.2" y="108.8">23</text>
<text x="414.1" y="112.6">11</text>
<text x="414.1" y="110">12</text>
<text x="417.7" y="113.8">10</text>
<text x="417.7" y="111.3">11</text>
<text x="417.7" y="108.8">12</text>
<text x="486.5" y="113.8">3</text>
<text x="486.5" y="111.3">4</text>
<text x="486.5" y="108.8">5</text>
<text x="488.8" y="112.6">3</text>
<text x="488.8" y="110">4</text>
<text x="14.9" y="117.6">2</text>
<text x="14.9" y="115.1">1</text>
<text x="17.2" y="118.9">SHELL</text>
<text x="17.2" y="116.4">SHELL</text>
<text x="27" y="118.9">VBUS</text>
<text x="28.1" y="116.4">GND</text>
<text x="34.2" y="115.1">B1A12</text>
<text x="34.2" y="117.6">B4A9</text>
<text x="318.4" y="118.9">10</text>
<text x="319.7" y="116.4">9</text>
<text x="322" y="115.1">VBUS</text>
<text x="322" y="117.6">RSTb</text>
<text x="345.7" y="117.6">GPIO.6</text>
<text x="345.7" y="115.1">GPIO.5</text>
<text x="354.2" y="118.9">19</text>
<text x="354.2" y="116.4">20</text>
<text x="414.1" y="115.1">10</text>
<text x="415.4" y="117.6">9</text>
<text x="417.7" y="118.9">8</text>
<text x="417.7" y="116.4">9</text>
<text x="486.5" y="118.9">1</text>
<text x="486.5" y="116.4">2</text>
<text x="488.8" y="117.6">1</text>
<text x="488.8" y="115.1">2</text>
<text x="27.2" y="124">SBU1</text>
<text x="28.6" y="121.5">CC2</text>
<text x="34.2" y="120.2">B5</text>
<text x="34.2" y="122.7">A8</text>
<text x="34.2" y="125.3">B6</text>
<text x="318.4" y="121.5">11</text>
<text x="318.4" y="124">12</text>
<text x="322" y="120.2">NC</text>
<text x="322" y="122.7">SUSPENDb</text>
<text x="322" y="125.3">SUSPEND</text>
<text x="338.2" y="125.3">GPIO.2/RS485</text>
<text x="340.6" y="122.7">GPIO.1/RXT</text>
<text x="340.8" y="120.2">GPIO.0/TXT</text>
<text x="354.2" y="124">17</text>
<text x="354.2" y="121.5">18</text>
<text x="415.4" y="125.3">6</text>
<text x="415.4" y="122.7">7</text>
<text x="415.4" y="120.2">8</text>
<text x="417.7" y="124">6</text>
<text x="417.7" y="121.5">7</text>
<text x="28.6" y="129.1">DN1</text>
<text x="28.7" y="126.5">DP2</text>
<text x="28.7" y="131.6">DP1</text>
<text x="34.2" y="127.8">A7</text>
<text x="34.2" y="130.3">A6</text>
<text x="318.4" y="126.5">13</text>
<text x="318.4" y="129.1">14</text>
<text x="322" y="127.8">CHREN</text>
<text x="322" y="130.3">CHR1</text>
<text x="335.3" y="127.8">GPIO.3/WAKEUP</text>
<text x="347" y="130.3">CHR0</text>
<text x="354.2" y="129.1">15</text>
<text x="354.2" y="126.5">16</text>
<text x="415.4" y="130.3">4</text>
<text x="415.4" y="127.8">5</text>
<text x="417.7" y="131.6">3</text>
<text x="417.7" y="129.1">4</text>
<text x="417.7" y="126.5">5</text>
<text x="28.6" y="134.2">DN2</text>
<text x="28.6" y="136.7">CC1</text>
<text x="34.2" y="132.9">B7</text>
<text x="34.2" y="135.4">A5</text>
<text x="34.2" y="138">B8</text>
<text x="415.4" y="138">1</text>
<text x="415.4" y="135.4">2</text>
<text x="415.4" y="132.9">3</text>
<text x="417.7" y="136.7">1</text>
<text x="417.7" y="134.2">2</text>
<text x="14.9" y="143">4</text>
<text x="14.9" y="140.5">3</text>
<text x="17.2" y="141.8">SHELL</text>
<text x="27" y="141.8">VBUS</text>
<text x="27.2" y="139.2">SBU2</text>
<text x="34.2" y="140.5">A4B9</text>
<text x="34.2" y="143">A1B12</text>
<text x="17.2" y="144.3">SHELL</text>
<text x="28.1" y="144.3">GND</text>
<text x="172.8" y="149.4">2</text>
<text x="175.1" y="148.1">2</text>
<text x="172.8" y="151.9">1</text>
<text x="175.1" y="150.7">1</text>
<text x="389.7" y="182.4">2</text>
<text x="396" y="182.4">1</text>
<text x="389.7" y="187.5">3</text>
<text x="396" y="187.5">4</text>
<text x="383.3" y="239.6">2</text>
<text x="389.6" y="239.6">1</text>
<text x="383.3" y="244.6">3</text>
<text x="389.6" y="244.6">4</text>
</g>
</svg>
